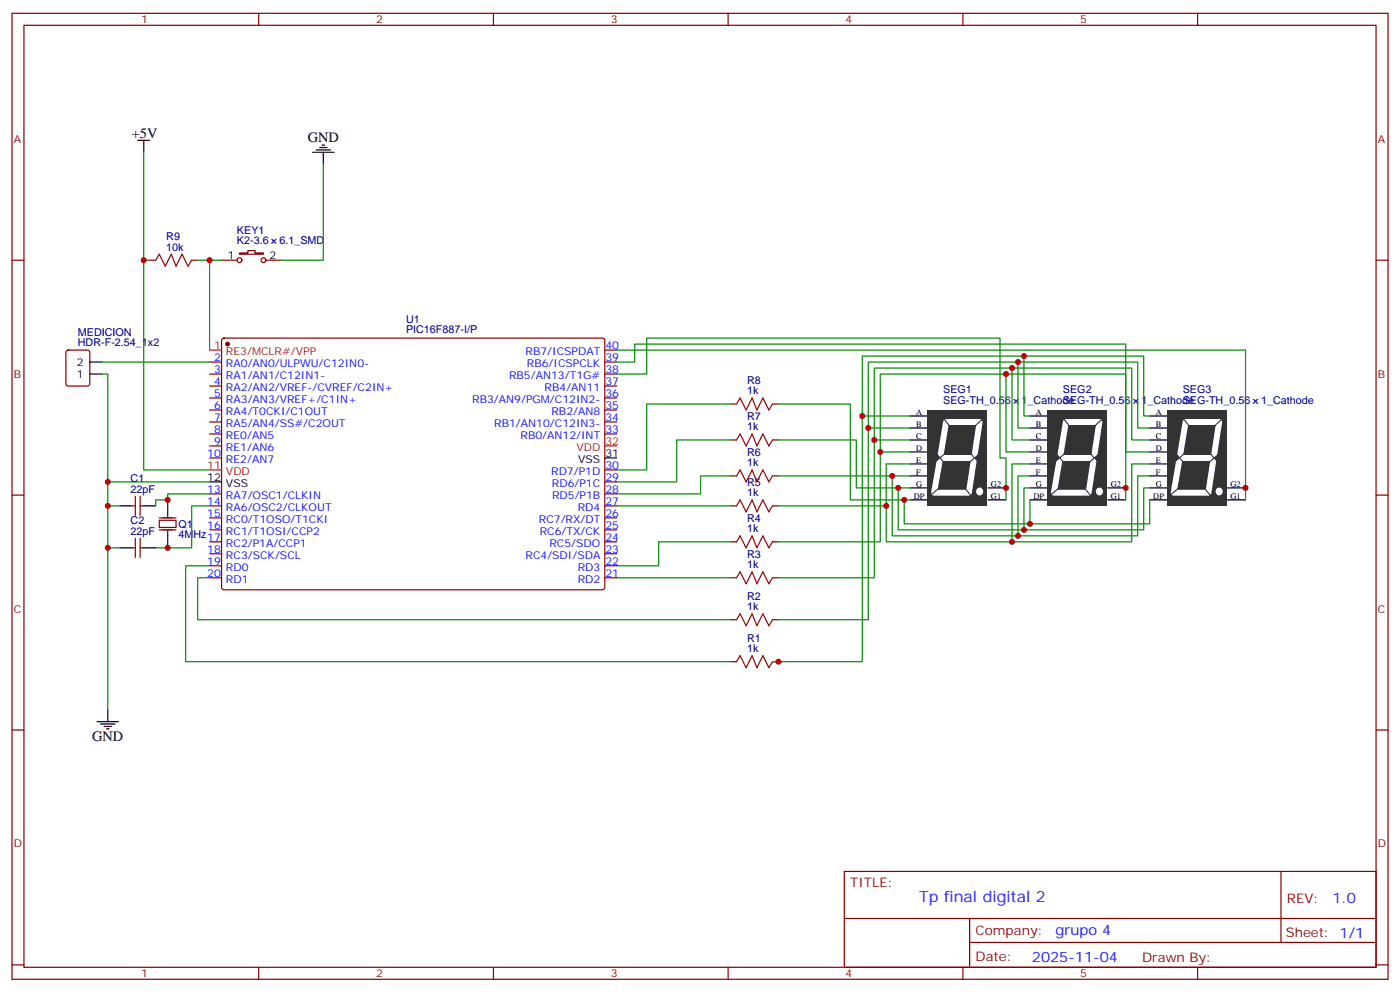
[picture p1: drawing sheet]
<svg xmlns="http://www.w3.org/2000/svg" width="412mm" height="292mm" viewBox="0 0 412 292" stroke-linecap="round" stroke-linejoin="round" font-family="sans-serif">
<g fill="none" stroke="#870000" stroke-width=".35">
<path d="M3.5 3.9h405.4v284.4h-405.4zM7.1 7.4h398.2v277.3h-398.2zM76.2 3.9v3.5M145.3 3.9v3.5M214.5 3.9v3.5M283.6 3.9v3.5M352.8 3.9v3.5M3.5 76.6h3.6M44.1 76.6h1.8M56.4 76.6h1.8M65.3 76.6h4.5M70.6 74.5h2.4v-.7h2.1v.7h2.5v.3h-7z"/>
<path d="M78.3 76.6h4.6M405.3 76.6h3.6M65.5 99.7l.5-.2 111.7 .1 .5 .6-.1 73-.7 .4-111.7-.1-.4-.6v-72.7zM19.6 103.3l.5-.3h5.7l.6 .5 .1 9.4-.5 .7h-5.9l-.6-.4-.1-9.4zM61.7 106.6h3.6M61.7 110.1h3.6M61.7 113.6h3.6M61.7 117.2h3.6M178.2 106.6h3.5M178.2 110.1h3.5M178.2 113.6h3.5M178.2 117.2h3.5"/>
<path d="M178.2 103h3.5M61.7 120.7h3.6M61.7 124.2h3.6M61.7 127.7h3.6M61.7 131.3h3.6M61.7 134.8h3.6M178.2 120.7h3.5M178.2 124.2h3.5M178.2 127.7h3.5M178.2 138.3h3.5M3.5 145.7h3.6M38.8 148.9h1.1"/>
<path d="M39.9 146.1v5.6M39.9 158.4v5.7M41.3 148.9h1M41.3 146.1v5.6M41.3 158.4v5.7M46.9 153.1h5v2.2h-5zM46.9 152.4h5M46.9 156h5M61.7 145.4h3.6M61.7 148.9h3.6M61.7 152.4h3.6M61.7 156h3.6"/>
<path d="M61.7 159.5h3.6M178.2 145.4h3.5M178.2 148.9h3.5M178.2 152.4h3.5M178.2 156h3.5M178.2 159.5h3.5M178.2 141.9h3.5M405.3 145.7h3.6M38.8 161.3h1.1M41.3 161.3h1M61.7 163h3.6M61.7 166.5h3.6"/>
<path d="M61.7 170.1h3.6M178.2 163h3.5M178.2 166.5h3.5M178.2 170.1h3.5M3.5 214.9h3.6M405.3 214.9h3.6M248.7 256.5h156.6v28.2h-156.6zM377.3 256.5v20.9M248.7 270.4h156.5M285.6 277.4h119.6M285.6 270.4v14.1M3.5 284h3.6"/>
<path d="M76.2 284.7v3.6M145.3 284.7v3.6M214.5 284.7v3.6M283.6 284.7v3.6M352.8 284.7v3.6M405.3 284h3.6"/>
<circle cx="70.6" cy="76.6" r=".71"/>
<circle cx="77.6" cy="76.6" r=".71"/>
</g>
<circle cx="67" cy="101.3" r=".53" fill="#870000" stroke="#870000" stroke-width=".35"/>
<path d="M61.7 103h3.6M61.7 138.3h3.6M178.2 131.3h3.5" fill="none" stroke="#f00" stroke-width=".35"/>
<g fill="none" stroke="#000" stroke-width=".35">
<path d="M40.6 41.3h3.5M42.3 41.3v3.5M92.1 44.8h6.3M93.1 44.1h4.3M94.2 43.4h2.1M94.9 42.7h.7M95.2 44.8v3.6M26.5 110.1h3.5M26.5 106.6h3.5M178.2 134.8h3.5M268.1 122.4h5.3M268.1 126h5.3"/>
<path d="M268.1 129.5h5.3M268.1 133h5.3M268.1 136.6h5.3M35.3 148.9h3.5M42.3 148.9h3.6M49.4 147.1v5M49.4 156.3v5M61.7 141.9h3.6M268.1 140.1h5.3M268.1 143.6h5.3M268.1 147.1h5.3M291 143.6h5.3"/>
<path d="M291 147.1h5.3M35.3 161.3h3.5M42.3 161.3h3.6M28.6 212.4h6.3M29.6 213.1h4.3M30.7 213.8h2.1M31.4 214.5h.7M31.7 208.9v3.5"/>
</g>
<path d="M42.3 44.8v93.5h19.4M95.2 48.4v28.2h-12.3M42.3 76.6h1.8M58.2 76.6h3.5v26.4M61.7 76.6h3.6M30 110.1h1.7v31.8M30 106.6h31.7M31.7 148.9h3.6M61.7 141.9h-30v67M61.7 148.9h-5.3v12.4h-10.5M61.7 145.4h-12.3v1.7h-3.5v1.8M31.7 161.3h3.6" fill="none" stroke="#008700" stroke-width=".35"/>
<path d="M45.9 76.6l1-1.8 1.8 3.6 1.7-3.6 1.5 3.6 1.7-3.6 1.8 3.6 1-1.8" fill="none" stroke="#a10000" stroke-width=".35"/>
<path d="M273.2 120.7h17.7v28.2h-17.7z" fill="#333"/>
<path d="M276.9 134.8l-1.7 10.2h10.2l3.2-20.8h-9.9l-1.8 10.6h9.9" fill="none" stroke="#fff" stroke-width="1.8"/>
<path d="M278 123.2l9 11.6-13.2 11.3M289.6 123.2l-12.7 11.6 9.6 11.6" fill="none" stroke="#333" stroke-width=".32"/>
<path d="M275.9 133.3l1.2 1.5-1.7 1.4zM286.9 134.8l1.1 1.3 .4-2.7z" fill="#333"/>
<circle cx="288.5" cy="144.6" r="1.11" fill="#fff"/>
<path d="M303.4 122.4h5.3M303.4 126h5.3M303.4 129.5h5.3M303.4 133h5.3M303.4 136.6h5.3M303.4 140.1h5.3M303.4 143.6h5.3M303.4 147.1h5.3M326.3 143.6h5.3M326.3 147.1h5.3" fill="none" stroke="#000" stroke-width=".35"/>
<path d="M308.5 120.7h17.6v28.2h-17.6z" fill="#333"/>
<path d="M312.2 134.8l-1.8 10.2h10.3l3.1-20.8h-9.8l-1.8 10.6h9.9" fill="none" stroke="#fff" stroke-width="1.8"/>
<path d="M313.3 123.2l9 11.6-13.3 11.3M324.9 123.2l-12.7 11.6 9.5 11.6" fill="none" stroke="#333" stroke-width=".32"/>
<path d="M311.2 133.3l1.2 1.5-1.7 1.4zM322.2 134.8l1.1 1.3 .4-2.7z" fill="#333"/>
<circle cx="323.8" cy="144.6" r="1.11" fill="#fff"/>
<path d="M338.7 122.4h5.3M338.7 126h5.3M338.7 129.5h5.3M338.7 133h5.3M338.7 136.6h5.3M338.7 140.1h5.3M338.7 143.6h5.3M338.7 147.1h5.3M361.6 143.6h5.3M361.6 147.1h5.3" fill="none" stroke="#000" stroke-width=".35"/>
<path d="M343.8 120.7h17.6v28.2h-17.6z" fill="#333"/>
<path d="M347.5 134.8l-1.8 10.2h10.3l3.1-20.8h-9.9l-1.7 10.6h9.9" fill="none" stroke="#fff" stroke-width="1.8"/>
<path d="M348.5 123.2l9.1 11.6-13.3 11.3M360.2 123.2l-12.7 11.6 9.5 11.6" fill="none" stroke="#333" stroke-width=".32"/>
<path d="M346.4 133.3l1.2 1.5-1.6 1.4zM357.5 134.8l1.1 1.3 .4-2.7z" fill="#333"/>
<circle cx="359.1" cy="144.6" r="1.11" fill="#fff"/>
<path d="M217 118.9l1-1.7 1.8 3.5 1.7-3.5 1.5 3.5 1.7-3.5 1.8 3.5 1-1.8M217 129.5l1-1.8 1.8 3.6 1.7-3.6 1.5 3.6 1.7-3.6 1.8 3.6 1-1.8M217 159.5l1-1.8 1.8 3.6 1.7-3.6 1.5 3.6 1.7-3.6 1.8 3.6 1-1.8M217 148.9l1-1.8 1.8 3.6 1.7-3.6 1.5 3.6 1.7-3.6 1.8 3.6 1-1.8M217 140.1l1-1.8 1.8 3.6 1.7-3.6 1.5 3.6 1.7-3.6 1.8 3.6 1-1.8M217 170.1l1-1.8 1.8 3.5 1.7-3.5 1.5 3.5 1.7-3.5 1.8 3.5 1-1.7M217 194.8l1-1.8 1.8 3.5 1.7-3.5 1.5 3.5 1.7-3.5 1.8 3.5 1-1.7M217 182.4l1-1.7 1.8 3.5 1.7-3.5 1.5 3.5 1.7-3.5 1.8 3.5 1-1.8" fill="none" stroke="#a10000" stroke-width=".35"/>
<g fill="none" stroke="#870000" stroke-width=".35">
<path d="M215.2 118.9h1.8M227.5 118.9h1.8M215.2 129.5h1.8M227.5 129.5h1.8M215.2 159.5h1.8M215.2 148.9h1.8M215.2 140.1h1.8M227.5 159.5h1.8M227.5 148.9h1.8M227.5 140.1h1.8M215.2 170.1h1.8M227.5 170.1h1.8"/>
<path d="M215.2 194.8h1.8M215.2 182.4h1.8M227.5 194.8h1.8M227.5 182.4h1.8"/>
</g>
<g fill="none" stroke="#008700" stroke-width=".35">
<path d="M181.7 103h185.2v44.1M181.7 106.6h5.3v-5.3h144.6v45.8M181.7 110.1h8.8v-10.6h104.1v35.3h1.7v12.3M215.2 118.9h-24.7v19.4h-8.8M229.3 118.9h21.2v28.2h17.6M296.3 110.1h35.3v22.9h7.1M298.1 108.3h35.3v21.2h5.3M299.9 106.6h35.2v19.4h3.6M301.6 104.8h35.3v17.6h1.8M215.2 129.5h-15.9v12.4h-17.6M229.3 129.5h22.9v14.1h15.9M254 122.4v-17.6h47.6v17.6h1.8"/>
<path d="M255.8 126v-19.4h44.1v19.4h3.5M257.5 129.5v-21.2h40.6v21.2h5.3M259.3 133v-22.9h37v22.9h7.1M268.1 122.4h-14.1v72.4h-26.5M268.1 126h-12.3v56.4h-26.5M268.1 129.5h-10.6v40.6h-28.2M268.1 133h-8.8v26.5h-30M268.1 136.6h-7v12.3h-31.8M303.4 136.6h-5.3v22.9h-37v-10.6M338.7 136.6h-5.3v22.9h-35.3M181.7 148.9h33.5M215.2 159.5h-21.2v7h-12.3"/>
<path d="M215.2 140.1h-8.8v5.3h-24.7M229.3 140.1h38.8M262.8 140.1v17.6h37.1v-17.6h3.5M264.6 143.6v12.4h37v-12.4h1.8M266.3 147.1v7.1h37.1M303.4 147.1v7.1h35.3v-7.1M338.7 140.1h-3.6v17.6h-35.2M338.7 143.6h-1.8v12.4h-35.3M61.7 166.5h-7v28.3h160.5M61.7 170.1h-3.5v12.3h157M181.7 170.1h33.5"/>
</g>
<g fill="#c00">
<circle cx="61.7" cy="76.6" r=".88"/>
<circle cx="42.3" cy="76.6" r=".88"/>
<circle cx="49.4" cy="161.3" r=".88"/>
<circle cx="31.8" cy="148.9" r=".88"/>
<circle cx="31.8" cy="161.3" r=".88"/>
<circle cx="49.4" cy="147.1" r=".88"/>
<circle cx="31.8" cy="141.9" r=".88"/>
<circle cx="229.3" cy="194.8" r=".88"/>
<circle cx="254" cy="122.4" r=".88"/>
<circle cx="301.6" cy="104.8" r=".88"/>
<circle cx="255.8" cy="126" r=".88"/>
<circle cx="299.9" cy="106.6" r=".88"/>
<circle cx="257.5" cy="129.5" r=".88"/>
<circle cx="298.1" cy="108.3" r=".88"/>
<circle cx="259.3" cy="133" r=".88"/>
<circle cx="296.3" cy="110.1" r=".88"/>
<circle cx="261.1" cy="148.9" r=".88"/>
<circle cx="298.1" cy="159.5" r=".88"/>
<circle cx="262.8" cy="140.1" r=".88"/>
<circle cx="299.9" cy="157.7" r=".88"/>
<circle cx="264.6" cy="143.6" r=".88"/>
<circle cx="301.6" cy="156" r=".88"/>
<circle cx="266.3" cy="147.1" r=".88"/>
<circle cx="303.4" cy="154.2" r=".88"/>
<circle cx="366.9" cy="143.6" r=".88"/>
<circle cx="331.6" cy="143.6" r=".88"/>
<circle cx="296.3" cy="143.6" r=".88"/>
</g>
<text font-size="4.6" fill="#00f" x="270.8" y="265.5">Tp final digital 2</text>
<g font-size="4.2">
<text x="38.8" y="40.6">+5V</text>
<text x="90.6" y="41.7">GND</text>
<text x="27.2" y="218.1">GND</text>
</g>
<g font-size="4.2" fill="#00f">
<text x="392.5" y="265.8">1.0</text>
<text x="310.9" y="275.3">grupo 4</text>
<text x="304" y="283.1">2025-11-04</text>
</g>
<g font-size="3.9" fill="#800">
<text x="250.5" y="261.1">TITLE:</text>
<text x="379.1" y="265.8">REV:</text>
<text x="287.4" y="275.3">Company:</text>
<text x="378.7" y="275.9">Sheet: 1/1</text>
<text x="287.4" y="283">Date:</text>
<text x="336.4" y="283.1">Drawn By:</text>
</g>
<g font-size="3.2" fill="#800">
<text x="41.6" y="6.9">1</text>
<text x="110.8" y="6.9">2</text>
<text x="179.9" y="6.9">3</text>
<text x="249.1" y="6.9">4</text>
<text x="318.2" y="6.9">5</text>
<text x="4.1" y="42">A</text>
<text x="405.9" y="42">A</text>
<text x="4.1" y="111.2">B</text>
<text x="405.9" y="111.2">B</text>
<text x="4.1" y="180.3">C</text>
<text x="405.9" y="180.3">C</text>
<text x="4.1" y="249.4">D</text>
<text x="405.9" y="249.4">D</text>
<text x="41.6" y="287.7">1</text>
<text x="110.8" y="287.7">2</text>
<text x="179.9" y="287.7">3</text>
<text x="249.1" y="287.7">4</text>
<text x="318.2" y="287.7">5</text>
</g>
<g font-size="3.2" fill="#000080">
<text x="49" y="70.7">R9</text>
<text x="69.8" y="71.8">K2-3.6</text>
<text x="69.8" y="68.8">KEY1</text>
<text x="82.3" y="71.8">6.1_SMD</text>
<text x="49" y="73.8">10k</text>
<text x="119.6" y="95">U1</text>
<text x="22.9" y="102">HDR-F-2.54_1x2</text>
<text x="22.9" y="98.8">MEDICION</text>
<text x="119.6" y="98.1">PIC16F887-I/P</text>
<text x="220.1" y="113.1">R8</text>
<text x="220.1" y="116.1">1k</text>
<text x="277.8" y="118.8">SEG-TH_0.56</text>
<text x="277.8" y="115.7">SEG1</text>
<text x="300.9" y="118.8">1_Cathode</text>
<text x="313.1" y="118.8">SEG-TH_0.56</text>
<text x="313.1" y="115.7">SEG2</text>
<text x="336.2" y="118.8">1_Cathode</text>
<text x="348.4" y="118.8">SEG-TH_0.56</text>
<text x="348.4" y="115.7">SEG3</text>
<text x="371.5" y="118.8">1_Cathode</text>
<text x="220.1" y="123.6">R7</text>
<text x="220.1" y="126.7">1k</text>
<text x="220.1" y="137.3">1k</text>
<text x="220.1" y="134.2">R6</text>
<text x="38.5" y="142">C1</text>
<text x="220.1" y="143.1">R5</text>
<text x="38.5" y="145">22pF</text>
<text x="220.1" y="146.1">1k</text>
<text x="38.5" y="154.3">C2</text>
<text x="52.6" y="155.5">Q1</text>
<text x="220.1" y="153.6">R4</text>
<text x="38.5" y="157.4">22pF</text>
<text x="52.6" y="158.5">4MHz17</text>
<text x="220.1" y="156.7">1k</text>
<text x="220.1" y="167.3">1k</text>
<text x="220.1" y="164.2">R3</text>
<text x="220.1" y="179.6">1k</text>
<text x="220.1" y="176.6">R2</text>
<text x="220.1" y="191.9">1k</text>
<text x="220.1" y="188.9">R1</text>
</g>
<g font-size="3.2">
<text x="67.1" y="76.2">1</text>
<text x="79.4" y="76.2">2</text>
<text x="22.7" y="107.6">2</text>
<text x="22.7" y="111.2">1</text>
<text x="170.3" y="136.2">VSS</text>
<text x="178.3" y="134.4">31</text>
<text x="61.1" y="141.5">12</text>
<text x="66.6" y="143.3">VSS</text>
</g>
<g font-size="3.2" fill="#f00">
<text x="63.1" y="102.7">1</text>
<text x="66.6" y="104.5">RE3/MCLR#/VPP</text>
<text x="178.3" y="130.9">32</text>
<text x="61.1" y="138">11</text>
<text x="169.8" y="132.7">VDD</text>
<text x="66.6" y="139.7">VDD</text>
</g>
<g font-size="3.2" fill="#00f">
<text x="63.1" y="106.2">2</text>
<text x="66.6" y="108">RA0/AN0/ULPWU/C12IN0-</text>
<text x="154.8" y="104.5">RB7/ICSPDAT</text>
<text x="155.2" y="108">RB6/ICSPCLK</text>
<text x="178.3" y="106.2">39</text>
<text x="178.3" y="102.7">40</text>
<text x="63.1" y="109.7">3</text>
<text x="63.1" y="113.3">4</text>
<text x="66.6" y="111.5">RA1/AN1/C12IN1-</text>
<text x="150" y="111.5">RB5/AN13/T1G#</text>
<text x="178.3" y="113.3">37</text>
<text x="178.3" y="109.7">38</text>
<text x="63.1" y="116.8">5</text>
<text x="66.6" y="115">RA2/AN2/VREF-/CVREF/C2IN+</text>
<text x="66.6" y="118.6">RA3/AN3/VREF+/C1IN+</text>
<text x="139.1" y="118.6">RB3/AN9/PGM/C12IN2-</text>
<text x="160.4" y="115">RB4/AN11</text>
<text x="178.3" y="116.8">36</text>
<text x="63.1" y="120.3">6</text>
<text x="63.1" y="123.9">7</text>
<text x="66.6" y="122.1">RA4/T0CKI/C1OUT</text>
<text x="66.6" y="125.6">RA5/AN4/SS#/C2OUT</text>
<text x="145.6" y="125.6">RB1/AN10/C12IN3-</text>
<text x="162.5" y="122.1">RB2/AN8</text>
<text x="178.3" y="123.9">34</text>
<text x="178.3" y="120.3">35</text>
<text x="63.1" y="127.4">8</text>
<text x="63.1" y="130.9">9</text>
<text x="66.6" y="129.2">RE0/AN5</text>
<text x="153.3" y="129.2">RB0/AN12/INT</text>
<text x="178.3" y="127.4">33</text>
<text x="61.1" y="134.4">10</text>
<text x="66.6" y="132.7">RE1/AN6</text>
<text x="66.6" y="136.2">RE2/AN7</text>
<text x="178.3" y="138">30</text>
<text x="162.4" y="139.7">RD7/P1D</text>
<text x="162.6" y="143.3">RD6/P1C</text>
<text x="178.3" y="141.5">29</text>
<text x="61.1" y="145">13</text>
<text x="61.1" y="148.6">14</text>
<text x="66.6" y="146.8">RA7/OSC1/CLKIN</text>
<text x="162.6" y="146.8">RD5/P1B</text>
<text x="178.3" y="148.6">27</text>
<text x="178.3" y="145">28</text>
<text x="61.1" y="152.1">15</text>
<text x="61.1" y="155.6">16</text>
<text x="66.6" y="150.3">RA6/OSC2/CLKOUT</text>
<text x="66.6" y="153.8">RC0/T1OSO/T1CKI</text>
<text x="158.7" y="153.8">RC7/RX/DT</text>
<text x="170.2" y="150.3">RD4</text>
<text x="178.3" y="155.6">25</text>
<text x="178.3" y="152.1">26</text>
<text x="66.6" y="157.4">RC1/T1OSI/CCP2</text>
<text x="66.6" y="160.9">RC2/P1A/CCP1</text>
<text x="159" y="157.4">RC6/TX/CK</text>
<text x="161.9" y="160.9">RC5/SDO</text>
<text x="178.3" y="159.1">24</text>
<text x="61.1" y="162.7">18</text>
<text x="61.1" y="166.2">19</text>
<text x="66.6" y="164.4">RC3/SCK/SCL</text>
<text x="66.6" y="168">RD0</text>
<text x="154.8" y="164.4">RC4/SDI/SDA</text>
<text x="170.2" y="168">RD3</text>
<text x="178.3" y="166.2">22</text>
<text x="178.3" y="162.7">23</text>
<text x="61.1" y="169.7">20</text>
<text x="66.6" y="171.5">RD1</text>
<text x="170.2" y="171.5">RD2</text>
<text x="178.3" y="169.7">21</text>
</g>
<g font-size="2.5">
<text x="269.9" y="122.1">A</text>
<text x="269.9" y="125.6">B</text>
<text x="305.2" y="122.1">A</text>
<text x="305.2" y="125.6">B</text>
<text x="340.4" y="122.1">A</text>
<text x="340.4" y="125.6">B</text>
<text x="269.9" y="129.2">C</text>
<text x="305.2" y="129.2">C</text>
<text x="340.4" y="129.2">C</text>
<text x="269.9" y="132.7">D</text>
<text x="269.9" y="136.2">E</text>
<text x="305.2" y="132.7">D</text>
<text x="305.2" y="136.2">E</text>
<text x="340.4" y="132.7">D</text>
<text x="340.4" y="136.2">E</text>
<text x="269.9" y="139.7">F</text>
<text x="269.9" y="143.3">G</text>
<text x="291.9" y="143.3">G2</text>
<text x="305.2" y="139.7">F</text>
<text x="305.2" y="143.3">G</text>
<text x="327.2" y="143.3">G2</text>
<text x="340.4" y="139.7">F</text>
<text x="340.4" y="143.3">G</text>
<text x="362.5" y="143.3">G2</text>
<text x="269.2" y="146.8">DP</text>
<text x="291.9" y="146.8">G1</text>
<text x="304.4" y="146.8">DP</text>
<text x="327.2" y="146.8">G1</text>
<text x="339.7" y="146.8">DP</text>
<text x="362.5" y="146.8">G1</text>
</g>
</svg>
